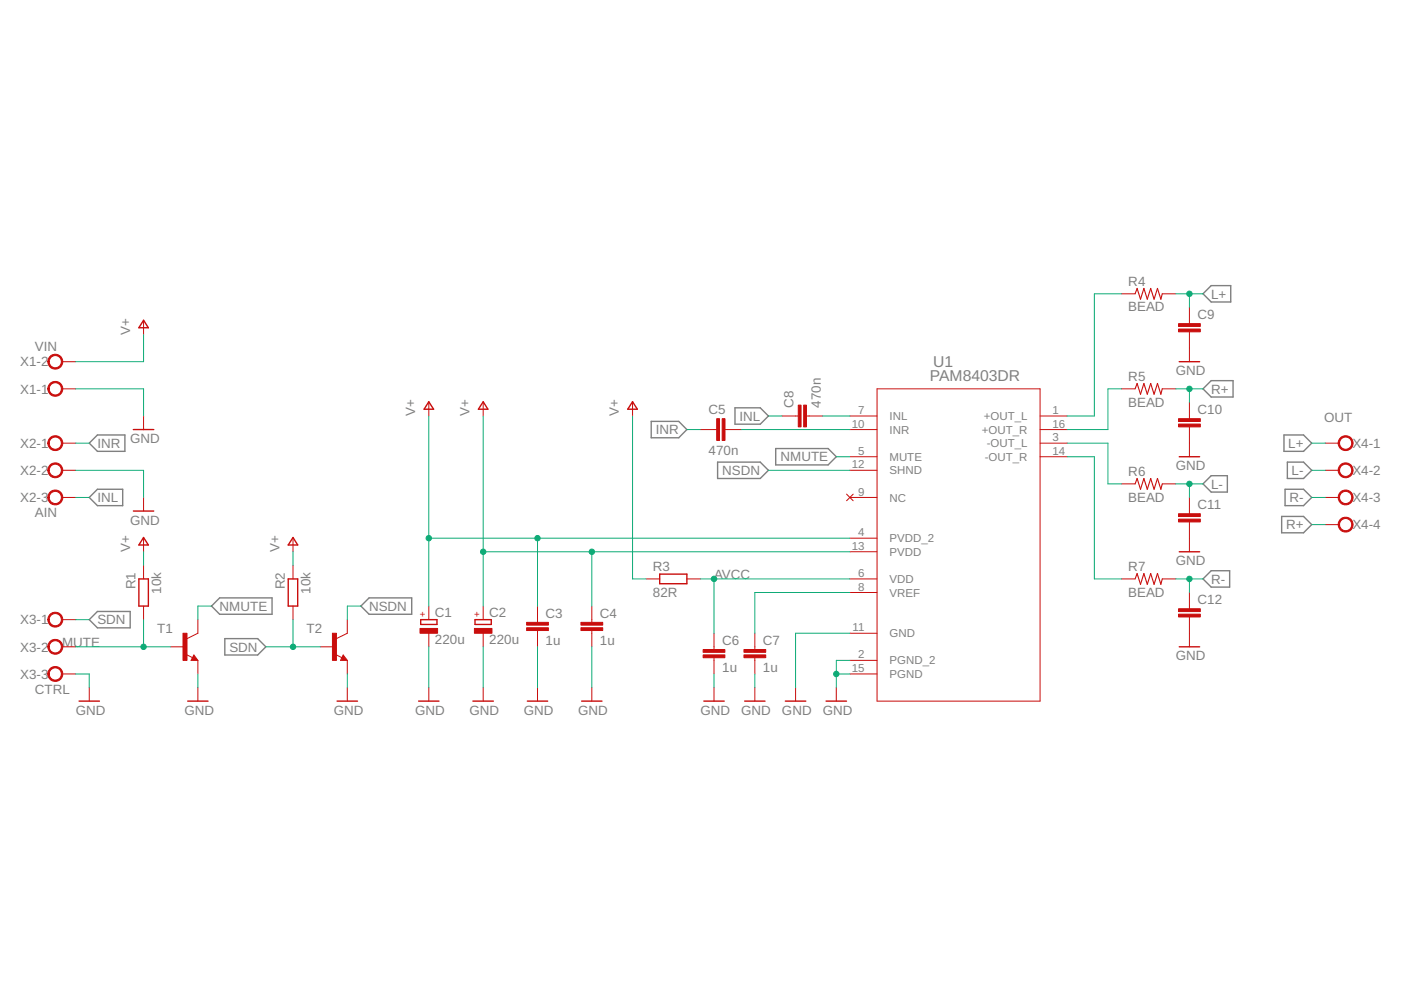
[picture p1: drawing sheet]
<svg xmlns="http://www.w3.org/2000/svg" width="297mm" height="210mm" viewBox="0 0 297 210" stroke-linecap="round" stroke-linejoin="round" font-family="sans-serif">
<g fill="none" stroke="#808080" stroke-width=".3">
<path d="M255.1 62.3l1.7-1.7h4.1v3.4h-4.1zM18.9 94l1.8-1.8h5.8v3.5h-5.8zM138.1 89.3h5.8l1.7 1.8-1.7 1.7h-5.8zM152.1 98h9.1l1.7 1.7-1.7 1.8h-9.1zM155.8 86.5h5.4l1.7 1.7-1.7 1.7h-5.4zM164.5 95.1h11.1l1.7 1.7-1.7 1.8h-11.1zM256.8 80.7h4.6v3.5h-4.6l-1.7-1.8zM272.2 92.2h4.2l1.7 1.8-1.7 1.7h-4.2zM272.9 98h3.5l1.7 1.7-1.7 1.8h-3.5zM18.9 105.5l1.8-1.8h5.3v3.5h-5.3zM255.1 102.6l1.7-1.7h3.4v3.4h-3.4zM271.7 109.5h4.7l1.7 1.7-1.7 1.8h-4.7z"/>
<path d="M272.5 103.7h3.9l1.7 1.8-1.7 1.7h-3.9zM18.9 131.4l1.8-1.8h6.9v3.5h-6.9zM46.6 126.8h11.1v3.4h-11.1l-1.7-1.7zM47.7 135.4h6.9l1.8 1.7-1.8 1.8h-6.9zM76.5 128.5l1.8-1.7h9v3.4h-9zM255.1 122.7l1.7-1.7h3.9v3.5h-3.9z"/>
</g>
<g fill="none" stroke="#c90d0c" stroke-width=".3">
<path d="M30.4 67.9l1.1 1.6h-2.1zM250 76.7h4.3M28.3 91.1h4.3M90.9 85.2l1 1.6h-2zM102.4 85.2l1 1.6h-2zM134.1 85.2l1 1.6h-2zM250 96.8h4.3M28.3 108.4h4.3M30.4 114l1.1 1.5h-2.1zM62.1 114l1 1.5h-2zM250 117h4.3M29.4 122.7h2.1v5.8h-2.1z"/>
<path d="M41.1 139.4l.1 .3h-.4l.3-.6 .6 .8h-.9M61.1 122.7h2v5.8h-2zM72.8 139.4l.1 .3h-.4l.3-.6 .5 .8h-.8M89.2 131.4h3.4v1h-3.4zM100.7 131.4h3.5v1h-3.5zM139.9 121.7h5.7v2.1h-5.7zM250 137.1h4.3M16.8 148.7h4.3M39.8 148.7h4.3M71.5 148.7h4.3M88.8 148.7h4.3M100.3 148.7h4.3"/>
<path d="M111.8 148.7h4.3M123.3 148.7h4.3M149.2 148.7h4.3M157.9 148.7h4.3M166.5 148.7h4.3M175.2 148.7h4.3"/>
</g>
<g fill="none" stroke="#c90d0c" stroke-width=".21">
<path d="M13.2 76.7h2.8M30.4 68.1v2.8M237.8 62.3h2.9M246.4 62.3h2.9M252.2 65.2v3.4M252.2 70.4v6.3M13.2 82.4h2.8M13.2 99.7h2.8M13.2 94h2.8M30.4 88.2v2.9M90.9 85.3v2.9M102.4 85.3v2.9"/>
<path d="M134.1 85.3v2.9M148.5 91.1h3.5M153.7 91.1h3.5M165.8 88.2h3.4M171 88.2h3.4M180.2 88.2h5.7M180.2 91.1h5.7M180.2 96.8h5.7M180.2 99.7h5.7M185.9 82.4h34.6v66.3h-34.6zM220.5 88.2h5.8M220.5 91.1h5.8"/>
<path d="M220.5 96.8h5.8M220.5 94h5.8M237.8 82.4h2.9M246.4 82.4h2.9M252.2 85.3v3.5M252.2 90.5v6.3M281 99.7h2.9M281 94h2.9M13.2 105.5h2.8M30.4 105.5v2.9M30.4 114.1v2.9M30.4 119.9v2.8"/>
<path d="M62.1 114.1v2.9M62.1 119.9v2.8M179.5 104.8l1.4 1.4M180.2 105.5h5.7M180.2 114.1h5.7M180.2 117h5.7M180.9 104.8l-1.4 1.4M237.8 102.6h2.9M246.4 102.6h2.9M252.2 105.5v3.4M252.2 110.7v6.3M281 105.5h2.9"/>
<path d="M281 111.2h2.9M13.2 131.4h2.8M13.2 137.1h2.8M30.4 128.5v2.9M36.2 137.1h2.9M39.4 138.7l1.4 .7M41.1 138.9l.9 1.1h-1.5zM42 131.4v2.9l-2.3 1.1M62.1 128.5v2.9M67.9 137.1h2.9M71.1 138.7l1.4 .7M72.8 138.9l.8 1.1h-1.4z"/>
<path d="M73.6 131.4v2.9l-2.3 1.1M90.9 128.5v2.9M90.9 134.3v2.8M102.4 128.5v2.9M102.4 134.3v2.8M114 128.5v3.5M114 133.7v3.4M125.5 128.5v3.5M125.5 133.7v3.4M137 122.7h2.9M145.6 122.7h2.9M151.4 134.3v3.4"/>
<path d="M151.4 139.4v3.5M160 134.3v3.4M160 139.4v3.5M180.2 122.7h5.7M180.2 125.6h5.7M180.2 134.3h5.7M237.8 122.7h2.9M246.4 122.7h2.9M252.2 125.6v3.5M252.2 130.8v6.3M13.2 142.9h2.8M18.9 145.8v2.9"/>
<path d="M42 140v2.9M42 145.8v2.9M73.6 140v2.9M73.6 145.8v2.9M90.9 145.8v2.9M102.4 145.8v2.9M114 145.8v2.9M125.5 145.8v2.9M151.4 145.8v2.9M160 145.8v2.9M168.7 145.8v2.9M177.3 145.8v2.9"/>
<path d="M180.2 142.9h5.7M180.2 140h5.7"/>
</g>
<g fill="#c90d0c" stroke="#c90d0c" stroke-width=".21">
<path d="M157.7 138.9h4.6v.5h-4.6z"/>
<path d="M157.7 137.7h4.6v.6h-4.6z"/>
<path d="M149.1 138.9h4.6v.5h-4.6z"/>
<path d="M149.1 137.7h4.6v.6h-4.6z"/>
<path d="M170.4 85.9h.6v4.6h-.6z"/>
<path d="M169.2 85.9h.6v4.6h-.6z"/>
<path d="M153.1 88.8h.6v4.6h-.6z"/>
<path d="M152 88.8h.5v4.6h-.5z"/>
<path d="M70.5 134.3h.8v5.7h-.8z"/>
<path d="M38.8 134.3h.8v5.7h-.8z"/>
<path d="M249.9 69.8h4.6v.6h-4.6z"/>
<path d="M249.9 68.6h4.6v.6h-4.6z"/>
<path d="M249.9 89.9h4.6v.6h-4.6z"/>
<path d="M249.9 88.8h4.6v.6h-4.6z"/>
<path d="M249.9 110.1h4.6v.6h-4.6z"/>
<path d="M249.9 108.9h4.6v.6h-4.6z"/>
<path d="M249.9 130.2h4.6v.6h-4.6z"/>
<path d="M249.9 129.1h4.6v.6h-4.6z"/>
<path d="M89 133.2h3.8v1.1h-3.8z"/>
<path d="M100.6 133.2h3.7v1.1h-3.7z"/>
<path d="M111.7 133.1h4.6v.6h-4.6z"/>
<path d="M111.7 132h4.6v.5h-4.6z"/>
<path d="M123.2 133.1h4.6v.6h-4.6z"/>
<path d="M123.2 132h4.6v.5h-4.6z"/>
</g>
<g fill="#c90d0c" stroke="#c90d0c" stroke-width=".21">
<path d="M10.5 81.4a1.59 1.59 0 0 1 2.6 .2 1.59 1.59 0 0 1-.9 2.4 1.59 1.59 0 0 1-2.1-1.6h.3a1.3 1.3 0 0 1 2-1 1.3 1.3 0 0 1 .1 2.2 1.3 1.3 0 0 1-2-.8l-.1-.4h-.3z" fill-rule="evenodd"/>
<path d="M10.5 75.6a1.59 1.59 0 0 1 2.6 .2 1.59 1.59 0 0 1-.9 2.4 1.59 1.59 0 0 1-2.1-1.5h.3a1.3 1.3 0 0 1 2-1.1 1.3 1.3 0 0 1 .1 2.2 1.3 1.3 0 0 1-2-.8l-.1-.3h-.3z" fill-rule="evenodd"/>
<path d="M10.5 130.3a1.59 1.59 0 0 1 2.6 .2 1.59 1.59 0 0 1-.9 2.4 1.59 1.59 0 0 1-2.1-1.5h.3a1.3 1.3 0 0 1 2-1.1 1.3 1.3 0 0 1 .1 2.2 1.3 1.3 0 0 1-2-.8l-.1-.3h-.3z" fill-rule="evenodd"/>
<path d="M10.5 136.1a1.59 1.59 0 0 1 2.6 .2 1.59 1.59 0 0 1-.9 2.4 1.59 1.59 0 0 1-2.1-1.6h.3a1.3 1.3 0 0 1 2-1 1.3 1.3 0 0 1 .1 2.2 1.3 1.3 0 0 1-2-.8l-.1-.4h-.3z" fill-rule="evenodd"/>
<path d="M10.5 141.8a1.59 1.59 0 0 1 2.6 .2 1.59 1.59 0 0 1-.9 2.4 1.59 1.59 0 0 1-2.1-1.5h.3a1.3 1.3 0 0 1 2-1.1 1.3 1.3 0 0 1 .1 2.2 1.3 1.3 0 0 1-2-.8l-.1-.3h-.3z" fill-rule="evenodd"/>
<path d="M10.5 92.9a1.59 1.59 0 0 1 2.6 .2 1.59 1.59 0 0 1-.9 2.4 1.59 1.59 0 0 1-2.1-1.5h.3a1.3 1.3 0 0 1 2-1.1 1.3 1.3 0 0 1 .1 2.2 1.3 1.3 0 0 1-2-.8l-.1-.3h-.3z" fill-rule="evenodd"/>
<path d="M10.5 98.7a1.59 1.59 0 0 1 2.6 .2 1.59 1.59 0 0 1-.9 2.3 1.59 1.59 0 0 1-2.1-1.5h.3a1.3 1.3 0 0 1 2-1.1 1.3 1.3 0 0 1 .1 2.2 1.3 1.3 0 0 1-2-.8l-.1-.3h-.3z" fill-rule="evenodd"/>
<path d="M10.5 104.4a1.59 1.59 0 0 1 2.6 .2 1.59 1.59 0 0 1-.9 2.4 1.59 1.59 0 0 1-2.1-1.5h.3a1.3 1.3 0 0 1 2-1.1 1.3 1.3 0 0 1 .1 2.2 1.3 1.3 0 0 1-2-.8l-.1-.3h-.3z" fill-rule="evenodd"/>
<path d="M284.1 92.9a1.58 1.58 0 0 1 2.5 .2 1.58 1.58 0 0 1-.9 2.4 1.58 1.58 0 0 1-2-1.5h.3a1.3 1.3 0 0 1 1.9-1.1 1.3 1.3 0 0 1 .2 2.2 1.3 1.3 0 0 1-2.1-.8v-.3h-.3z" fill-rule="evenodd"/>
<path d="M284.1 98.7a1.58 1.58 0 0 1 2.5 .2 1.58 1.58 0 0 1-.9 2.3 1.58 1.58 0 0 1-2-1.5h.3a1.3 1.3 0 0 1 1.9-1.1 1.3 1.3 0 0 1 .2 2.2 1.3 1.3 0 0 1-2.1-.8v-.3h-.3z" fill-rule="evenodd"/>
<path d="M284.1 104.4a1.58 1.58 0 0 1 2.5 .2 1.58 1.58 0 0 1-.9 2.4 1.58 1.58 0 0 1-2-1.5h.3a1.3 1.3 0 0 1 1.9-1.1 1.3 1.3 0 0 1 .2 2.2 1.3 1.3 0 0 1-2.1-.8v-.3h-.3z" fill-rule="evenodd"/>
<path d="M284.1 110.2a1.58 1.58 0 0 1 2.5 .2 1.58 1.58 0 0 1-.9 2.3 1.58 1.58 0 0 1-2-1.5h.3a1.3 1.3 0 0 1 1.9-1 1.3 1.3 0 0 1 .2 2.2 1.3 1.3 0 0 1-2.1-.9v-.3h-.3z" fill-rule="evenodd"/>
</g>
<path d="M240.7 62.3l.4-1.1 .7 2.2 .7-2.2 .7 2.2 .8-2.2 .7 2.2 .7-2.2 .7 2.2 .3-1.1M240.7 82.4l.4-1.1 .7 2.3 .7-2.3 .7 2.3 .8-2.3 .7 2.3 .7-2.3 .7 2.3 .3-1.2M240.7 102.6l.4-1.1 .7 2.2 .7-2.2 .7 2.2 .8-2.2 .7 2.2 .7-2.2 .7 2.2 .3-1.1M240.7 122.7l.4-1.1 .7 2.3 .7-2.3 .7 2.3 .8-2.3 .7 2.3 .7-2.3 .7 2.3 .3-1.2" fill="none" stroke="#c90d0c" stroke-width=".23"/>
<g fill="none" stroke="#0dab76" stroke-width=".21">
<path d="M30.4 70.9v5.8h-14.4M237.8 62.3h-5.8v25.9h-5.7M249.3 62.3h5.8M252.2 62.3v2.9M16 82.4h14.4v5.8M16 99.7h14.4v5.8M16 94h2.9M90.9 88.2v40.3M102.4 88.2v40.3M134.1 88.2v34.5h2.9M145.6 91.1h2.9M157.2 91.1h23"/>
<path d="M162.9 99.7h17.3M162.9 88.2h2.9M174.4 88.2h5.8M177.3 96.8h2.9M226.3 96.8h5.7v25.9h5.8M226.3 94h8.6v8.6h2.9M237.8 82.4h-2.9v8.7h-8.6M249.3 82.4h5.8M252.2 82.4v2.9M278.1 99.7h2.9M278.1 94h2.9M16 105.5h2.9"/>
<path d="M30.4 117v2.9M62.1 117v2.9M90.9 114.1h89.3M102.4 117h77.8M114 114.1v14.4M125.5 117v11.5M249.3 102.6h5.8M252.2 102.6v2.9M278.1 105.5h2.9M278.1 111.2h2.9M16 137.1h20.2M16 131.4h2.9"/>
<path d="M30.4 131.4v5.7M44.9 128.5h-2.9v2.9M56.4 137.1h11.5M62.1 131.4v5.7M76.5 128.5h-2.9v2.9M90.9 137.1v8.7M102.4 137.1v8.7M114 137.1v8.7M125.5 137.1v8.7M148.5 122.7h31.7M151.4 122.7v11.6M180.2 134.3h-11.5v11.5"/>
<path d="M180.2 125.6h-20.2v8.7M249.3 122.7h5.8M252.2 122.7v2.9M16 142.9h2.9v2.9M42 142.9v2.9M73.6 142.9v2.9M151.4 142.9v2.9M160 142.9v2.9M177.3 142.9h2.9M180.2 140h-2.9v5.8"/>
</g>
<g fill="#0dab76" stroke="#0dab76" stroke-width=".21">
<circle cx="177.3" cy="142.9" r=".57"/>
<circle cx="90.9" cy="114.1" r=".57"/>
<circle cx="114" cy="114.1" r=".57"/>
<circle cx="102.4" cy="117" r=".57"/>
<circle cx="125.5" cy="117" r=".57"/>
<circle cx="151.4" cy="122.7" r=".57"/>
<circle cx="30.4" cy="137.1" r=".57"/>
<circle cx="62.1" cy="137.1" r=".57"/>
<circle cx="252.2" cy="122.7" r=".57"/>
<circle cx="252.2" cy="102.6" r=".57"/>
<circle cx="252.2" cy="82.4" r=".57"/>
<circle cx="252.2" cy="62.3" r=".57"/>
</g>
<g font-size="3.3" fill="#808080">
<text x="197.9" y="77.9">U1</text>
<text x="197.2" y="80.7">PAM8403DR</text>
</g>
<g font-size="2.8" fill="#808080">
<text x="239.2" y="60.6">R4</text>
<text x="256.8" y="63.3">L+</text>
<text x="27.6" y="70.9" transform="rotate(-90 27.6 70.9)">V+</text>
<text x="239.2" y="66">BEAD</text>
<text x="253.9" y="67.6">C9</text>
<text x="4.3" y="77.7">X1-2</text>
<text x="7.4" y="74.5">VIN</text>
<text x="4.3" y="83.5">X1-1</text>
<text x="239.2" y="80.7">R5</text>
<text x="249.3" y="79.6">GND</text>
<text x="256.8" y="83.5">R+</text>
<text x="88" y="88.2" transform="rotate(-90 88 88.2)">V+</text>
<text x="99.6" y="88.2" transform="rotate(-90 99.6 88.2)">V+</text>
<text x="131.2" y="88.2" transform="rotate(-90 131.2 88.2)">V+</text>
<text x="150.2" y="87.8">C5</text>
<text x="156.8" y="89.2">INL</text>
<text x="168.2" y="86.5" transform="rotate(-90 168.2 86.5)">C8</text>
<text x="174" y="86.5" transform="rotate(-90 174 86.5)">470n</text>
<text x="239.2" y="86.2">BEAD</text>
<text x="253.9" y="87.8">C10</text>
<text x="280.8" y="89.5">OUT</text>
<text x="4.3" y="95">X2-1</text>
<text x="20.7" y="95">INR</text>
<text x="27.6" y="94">GND</text>
<text x="139" y="92.1">INR</text>
<text x="273.1" y="95">L+</text>
<text x="286.7" y="95">X4-1</text>
<text x="4.3" y="100.7">X2-2</text>
<text x="150.2" y="96.4">470n</text>
<text x="153.1" y="100.7">NSDN</text>
<text x="165.5" y="97.8">NMUTE</text>
<text x="239.2" y="100.9">R6</text>
<text x="249.3" y="99.7">GND</text>
<text x="273.8" y="100.7">L-</text>
<text x="286.7" y="100.7">X4-2</text>
<text x="4.3" y="106.5">X2-3</text>
<text x="20.7" y="106.5">INL</text>
<text x="239.2" y="106.3">BEAD</text>
<text x="253.9" y="107.9">C11</text>
<text x="256.8" y="103.6">L-</text>
<text x="273.4" y="106.5">R-</text>
<text x="286.7" y="106.5">X4-3</text>
<text x="7.4" y="109.6">AIN</text>
<text x="27.6" y="111.2">GND</text>
<text x="272.7" y="112.2">R+</text>
<text x="286.7" y="112.2">X4-4</text>
<text x="27.6" y="117" transform="rotate(-90 27.6 117)">V+</text>
<text x="59.2" y="117" transform="rotate(-90 59.2 117)">V+</text>
<text x="249.3" y="119.9">GND</text>
<text x="28.7" y="124.9" transform="rotate(-90 28.7 124.9)">R1</text>
<text x="34.2" y="125.9" transform="rotate(-90 34.2 125.9)">10k</text>
<text x="60.4" y="124.9" transform="rotate(-90 60.4 124.9)">R2</text>
<text x="65.9" y="125.9" transform="rotate(-90 65.9 125.9)">10k</text>
<text x="138.4" y="121">R3</text>
<text x="151.4" y="122.7">AVCC</text>
<text x="239.2" y="121">R7</text>
<text x="256.8" y="123.8">R-</text>
<text x="46.6" y="129.5">NMUTE</text>
<text x="78.2" y="129.5">NSDN</text>
<text x="92.2" y="130.8">C1</text>
<text x="103.7" y="130.8">C2</text>
<text x="115.7" y="131">C3</text>
<text x="127.2" y="131">C4</text>
<text x="138.4" y="126.5">82R</text>
<text x="239.2" y="126.5">BEAD</text>
<text x="253.9" y="128.1">C12</text>
<text x="4.3" y="132.4">X3-1</text>
<text x="13.2" y="137.1">MUTE</text>
<text x="20.7" y="132.4">SDN</text>
<text x="33.3" y="134.3">T1</text>
<text x="65" y="134.3">T2</text>
<text x="92.2" y="136.6">220u</text>
<text x="103.7" y="136.6">220u</text>
<text x="115.7" y="136.7">1u</text>
<text x="127.2" y="136.7">1u</text>
<text x="153.1" y="136.7">C6</text>
<text x="161.8" y="136.7">C7</text>
<text x="4.3" y="138.1">X3-2</text>
<text x="4.3" y="143.9">X3-3</text>
<text x="48.6" y="138.1">SDN</text>
<text x="153.1" y="142.5">1u</text>
<text x="161.8" y="142.5">1u</text>
<text x="249.3" y="140">GND</text>
<text x="7.4" y="147.1">CTRL</text>
<text x="16" y="151.5">GND</text>
<text x="39.1" y="151.5">GND</text>
<text x="70.8" y="151.5">GND</text>
<text x="88" y="151.5">GND</text>
<text x="99.6" y="151.5">GND</text>
<text x="111.1" y="151.5">GND</text>
<text x="122.6" y="151.5">GND</text>
<text x="148.5" y="151.5">GND</text>
<text x="157.2" y="151.5">GND</text>
<text x="165.8" y="151.5">GND</text>
<text x="174.4" y="151.5">GND</text>
</g>
<g font-size="2.4" fill="#808080">
<text x="181.9" y="87.8">7</text>
<text x="188.6" y="89.1">INL</text>
<text x="208.6" y="89.1">+OUT_L</text>
<text x="223.2" y="87.8">1</text>
<text x="180.6" y="90.7">10</text>
<text x="188.6" y="91.9">INR</text>
<text x="208.2" y="92">+OUT_R</text>
<text x="209.2" y="94.8">-OUT_L</text>
<text x="223.2" y="90.7">16</text>
<text x="223.2" y="93.6">3</text>
<text x="180.6" y="99.3">12</text>
<text x="181.9" y="96.4">5</text>
<text x="188.6" y="97.7">MUTE</text>
<text x="188.6" y="100.6">SHND</text>
<text x="208.8" y="97.7">-OUT_R</text>
<text x="223.2" y="96.4">14</text>
<text x="181.9" y="105.1">9</text>
<text x="188.6" y="106.3">NC</text>
<text x="181.9" y="113.7">4</text>
<text x="180.6" y="116.6">13</text>
<text x="188.6" y="115">PVDD_2</text>
<text x="188.6" y="117.9">PVDD</text>
<text x="181.9" y="122.3">6</text>
<text x="181.9" y="125.2">8</text>
<text x="188.6" y="123.6">VDD</text>
<text x="188.6" y="126.5">VREF</text>
<text x="180.8" y="133.9">11</text>
<text x="188.6" y="135.1">GND</text>
<text x="180.6" y="142.5">15</text>
<text x="181.9" y="139.6">2</text>
<text x="188.6" y="140.9">PGND_2</text>
<text x="188.6" y="143.8">PGND</text>
</g>
<g font-size="2" fill="#c90d0c">
<text x="90.3" y="130.9" transform="rotate(-90 90.3 130.9)">+</text>
<text x="101.8" y="130.9" transform="rotate(-90 101.8 130.9)">+</text>
</g>
</svg>
